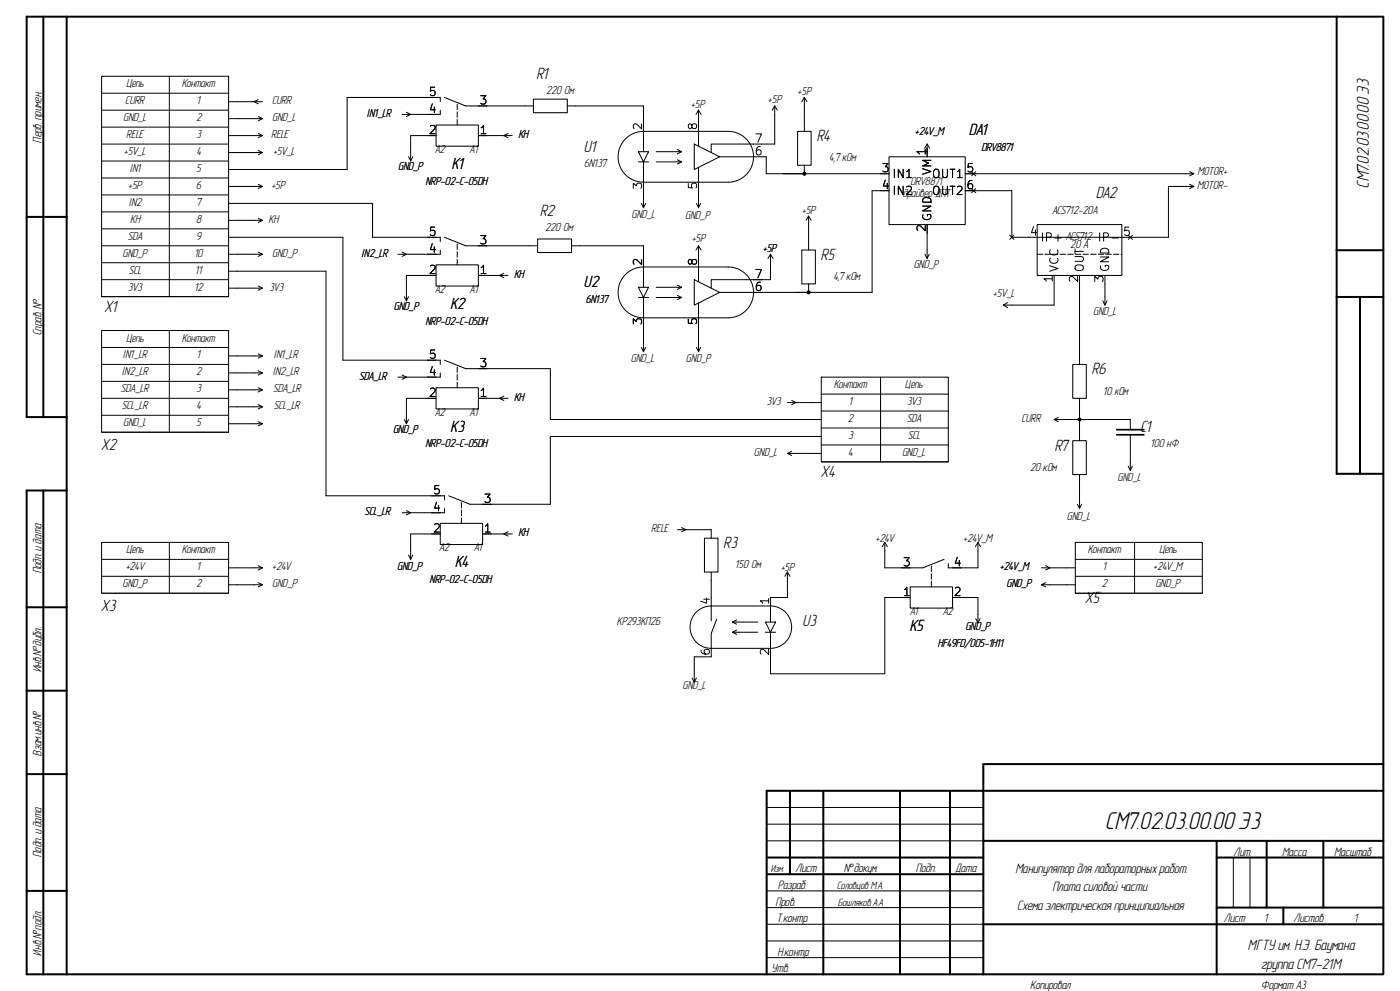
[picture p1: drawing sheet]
<svg xmlns="http://www.w3.org/2000/svg" width="420mm" height="297mm" viewBox="0 0 420 297" stroke-linecap="round" stroke-linejoin="round" font-family="sans-serif">
<g fill="none" stroke="#000" stroke-width=".6">
<path d="M13 5v120M20 5h395v287h-395zM20 5h-12v120h12M401 5v137h14M8 65h12M401 75h14M401 89h14M408 89v53M13 147v145M20 147h-12v145h12M8 182h12M8 207h12"/>
<path d="M8 232h12M237 237v25M247 237v55M270 237v55M285 237v55M415 229h-120v63M415 237h-185v55M230 257h65M295 252h120M365 257h50M365 252v40M380 252v20"/>
<path d="M397 252v20M8 267h12M230 262h65M295 277h120M365 272h50M385 272v5"/>
</g>
<g fill="none" stroke="#000" stroke-width=".3">
<path d="M30.5 22.9h38.1v66h-38.1zM30.5 27.9h38.1M30.5 33h38.1M30.5 38.1h38.1M50.8 22.9v66M68.6 30.5h10.1M68.6 35.6h10.1M77.5 29.8l-1.3 .7 1.3 .6M77.5 34.9l1.2 .7-1.2 .6M121.9 33.7l1.3 .6-1.3 .6M130.8 37.5h12.7v6.3h-12.7zM132.1 33v1.3h-11.5"/>
<path d="M132.1 30.5v-1.3h-28v21.6h-35.5M133.3 29.2l6.4 2.6h20.3M160 29.7h10.2v4.1h-10.2zM170.2 31.8h22.8v13.7M209.5 33v10.8M209.5 33l-.7 1.3M209.5 33l.8 1.3M232.4 31.8v11.4h-19v2.5M232.4 31.8l-.8 1.2M232.4 31.8l.8 1.2M239.3 39.4h4v10.1h-4zM241.3 29.2l-.8 1.3"/>
<path d="M241.3 29.2l.8 1.3M241.3 29.2v10.2M30.5 43.2h38.1M30.5 48.3h38.1M30.5 53.3h38.1M30.5 58.4h38.1M68.6 40.6h10.1M68.6 45.7h10.1M68.6 55.9h10.1M77.5 55.2l1.2 .7-1.2 .6M77.5 40l1.2 .6-1.2 .7M77.5 45.1l1.2 .6-1.2 .7"/>
<path d="M122.6 47l.6 1.3 .6-1.3M130.8 40.6h-7.6v7.7M143.5 40.6h10.2M152.4 40l-1.3 .6 1.3 .7M187.7 41.6a7.6 7.6 0 0 1 5.3-2.2h25.4a7.6 7.6 0 0 1 7.7 7.6 7.6 7.6 0 0 1-7.7 7.6h-25.4a7.6 7.6 0 0 1-7-4.7 7.6 7.6 0 0 1 1.7-8.3zM191.5 45.5h3.1l-1.6 3zM191.5 48.5h3.1M193 48.5v13.7M196.8 48.5h7.7M196.8 45.5h7.7M203.2 44.8l1.3 .7-1.3 .6M203.2 47.9l1.3 .6-1.3 .6"/>
<path d="M208.3 43.2l7.6 3.8-7.6 3.8zM209.5 50.2v12M215.9 47h14v5.1h36.8M241.3 49.5v2.6M266.7 47h22.9v20.3h-22.9zM266.7 57.2h-5.1v30.4h-45.7M278.1 43.2l-.7 1.3M278.1 43.2l.8 1.3M278.1 43.2v3.8M289.6 52.1h68.5M291.5 56.5l1.2 1.3M291.5 51.5l1.2 1.2"/>
<path d="M292.7 56.5l-1.2 1.3M292.7 51.5l-1.2 1.2M356.9 51.4l1.2 .7-1.2 .6M356.9 55.2l1.2 .7-1.2 .6M358.1 55.9h-7.6v15.2h-47v-13.9h-13.9M30.5 63.5h38.1M30.5 68.6h38.1M30.5 73.7h38.1M30.5 78.7h38.1M68.6 76.2h10.1M68.6 61h43.2v10.1h20.3v1.3M68.6 66h10.1"/>
<path d="M68.6 71.1h34.3v36.9h29.2v1.2M77.5 65.4l1.2 .6-1.2 .7M77.5 75.6l1.2 .6-1.2 .6M120.6 75.6l1.3 .6-1.3 .6M130.8 79.4h12.7v6.3h-12.7zM132.1 74.9v1.3h-12.7M133.3 71.1l6.4 2.6h21.6M161.3 71.6h10.1v4.1h-10.1zM171.4 73.7h21.6v12.4M192.4 61l.6 1.2 .7-1.2M208.9 61l.6 1.2 .7-1.2M209.5 73.7v10.8"/>
<path d="M209.5 73.7l-.7 1.2M209.5 73.7l.8 1.2M231.1 76.2v7.6h-17.7v2.6M231.1 76.2l-.7 1.3M231.1 76.2l.8 1.3M240.5 74.9h4.1v10.2h-4.1zM242.6 64.8v10.1M242.6 64.8l-.8 1.2M242.6 64.8l.7 1.2M277.5 76.2l.6 1.3 .7-1.3M278.1 67.3v10.2M302.9 70.5l1.2 1.2"/>
<path d="M304.1 70.5l-1.2 1.2M311.1 67.3h25.4v15.3h-25.4zM338.5 70.5l1.2 1.2M339.7 70.5l-1.2 1.2M30.5 99.1h38.1v30.4h-38.1zM30.5 83.8h38.1M30.5 88.9h38.1M50.8 99.1v30.4M68.6 86.4h10.1M68.6 81.3h29.2v67.3h35.5v1.3M77.5 85.7l1.2 .7-1.2 .6M121.3 88.9l.6 1.3 .7-1.3"/>
<path d="M130.8 82.6h-8.9v7.6M143.5 82.6h8.9M151.1 81.9l-1.2 .7 1.2 .6M187.7 82.2a7.6 7.6 0 0 1 5.3-2.2h25.4a7.6 7.6 0 0 1 7.7 7.6 7.6 7.6 0 0 1-7.7 7.7h-25.4a7.6 7.6 0 0 1-7-4.8 7.6 7.6 0 0 1 1.7-8.3zM191.5 86.1h3.1l-1.6 3.1zM191.5 89.2h3.1M193 89.2v16.2M196.8 89.2h7.7M196.8 86.1h7.7M203.2 85.5l1.3 .6-1.3 .6M203.2 88.5l1.3 .7-1.3 .6M208.3 83.8l7.6 3.8-7.6 3.8z"/>
<path d="M209.5 90.8v14.6M242.6 85.1v2.5M301 91.4l1.3 .8M302.3 90.7l-1.3 .7M316.2 82.6v8.8h-15.2M323.8 82.6v26.6M330.8 90.2l.7 1.2 .6-1.2M331.5 82.6v8.8M30.5 104.1h38.1M30.5 109.2h38.1M30.5 114.3h38.1M30.5 119.4h38.1"/>
<path d="M68.6 106.7h10.1M68.6 111.8h10.1M68.6 116.8h10.1M77.5 106l1.2 .7-1.2 .6M77.5 116.2l1.2 .6-1.2 .7M77.5 111.1l1.2 .7-1.2 .6M120.6 112.4l1.3 .6-1.3 .7M130.8 116.2h12.7v6.4h-12.7zM130.8 119.4h-8.9v7.6M132.1 111.8v1.2h-12.7M133.3 108l6.4 2.5h25.4v15.2h81.3M143.5 119.4h8.9"/>
<path d="M151.1 118.7l-1.2 .7 1.2 .6M192.4 104.1l.6 1.3 .7-1.3M208.9 104.1l.6 1.3 .7-1.3M246.4 113h38.1v25.4h-38.1zM246.4 118.1h38.1M264.2 113v25.4M321.8 109.2h4.1v10.2h-4.1zM323.8 119.4v12.7M30.5 124.5h38.1M30.5 129.5h38.1M68.6 127h10.1M68.6 121.9h10.1"/>
<path d="M77.5 126.4l1.2 .6-1.2 .6M77.5 121.3l1.2 .6-1.2 .7M121.3 125.7l.6 1.3 .7-1.3M236.2 120.7h10.2M236.2 135.9h10.2M237.5 135.3l-1.3 .6 1.3 .6M237.5 120l1.3 .7-1.3 .6M246.4 123.2h38.1M246.4 128.3h38.1M246.4 133.4h38.1M246.4 138.4h38.1M246.4 130.8h-81.3v20.3h-24.1l-6.4-2.5"/>
<path d="M316.2 125.7h22.9v3.1M317.5 125.1l-1.3 .6 1.3 .7M321.8 132.1h4.1v10.1h-4.1zM338.5 139.7l.6 1.3 .6-1.3M339.1 130.3v10.7M121.9 153l1.3 .7-1.3 .6M132.1 156.8h12.7v6.4h-12.7zM133.3 152.4v1.3h-12.7M152.4 159.4l-1.3 .6 1.3 .7M203.2 158.8h10.2v2.5M204.5 158.1l1.2 .7-1.2 .6M323.2 151.1l.6 1.3 .7-1.3"/>
<path d="M323.8 142.2v10.2M30.5 162.6h38.1v15.2h-38.1zM30.5 167.6h38.1M30.5 172.7h38.1M30.5 177.8h38.1M50.8 162.6v15.2M68.6 170.2h10.1M68.6 175.3h10.1M77.5 174.6l1.2 .7-1.2 .6M77.5 169.5l1.2 .7-1.2 .6M122.6 166.4l.6 1.2 .6-1.2M132.1 160h-8.9v7.6"/>
<path d="M144.8 160h8.9M211.3 161.3h4.1v10.2h-4.1zM213.4 171.5v14.6M236.2 171.5v7.6h-5.1v7.3M236.2 171.5l-.7 1.2M236.2 171.5l.8 1.2M265.4 162.6v7.6h11.5l6.3-2.6M265.4 162.6l-.7 1.2M265.4 162.6l.8 1.2M273 175.9h12.7v6.3h-12.7zM273 179.1h-7.6v22.8h-34.3v-12.4M285.7 179.1h7.7v7.6"/>
<path d="M293.4 162.6v7.6h-8.9v-1.3M293.4 162.6l-.8 1.2M293.4 162.6l.7 1.2M312.4 170.2h10.2M312.4 175.3h10.2M313.7 169.5l1.3 .7-1.3 .6M313.7 174.6l-1.3 .7 1.3 .6M322.6 162.6h38.1v15.2h-38.1zM322.6 167.6h38.1M322.6 172.7h38.1M322.6 177.8h38.1M340.4 162.6v15.2"/>
<path d="M208.9 183.5a6.4 6.4 0 0 1 4.5-1.9h17.7a6.3 6.3 0 0 1 6.4 6.4 6.3 6.3 0 0 1-6.4 6.3h-17.7a6.4 6.4 0 0 1-5.9-3.9 6.4 6.4 0 0 1 1.4-6.9zM213.4 194.3v2.6h-5.1v7.6M215 185.5l-1.6 4.4v4.4M219.7 189.5h7.6M219.7 186.4h7.6M221 185.8l-1.3 .6 1.3 .7M221 188.8l-1.3 .7 1.3 .6M229.6 186.4h3.1l-1.6 3.1zM229.6 189.5h3.1M292.7 185.4l.7 1.3 .6-1.3M207.6 203.2l.7 1.3 .6-1.3M230 252h65"/>
<path d="M230 247h65M230 242h65M370 257v15M375 257v15M230 277h65M230 272h65M230 267h65M230 287h65M230 282h65"/>
</g>
<path d="M137.2 37.5v-6.4M137.2 79.4v-6.4M311.1 76.2h25.4M137.2 116.2v-6.3M138.4 156.8v-6.3M279.4 175.9v-6.4" fill="none" stroke="#000" stroke-width=".3" stroke-dasharray="1.7 .6"/>
<path d="M335 128.8h8.2M335 130.3h8.2" fill="none" stroke="#000" stroke-width=".51"/>
<g fill="#000" stroke="#000" stroke-width=".3">
<circle cx="241.3" cy="52.1" r=".46"/>
<circle cx="242.6" cy="87.6" r=".46"/>
<circle cx="323.8" cy="125.7" r=".46"/>
</g>
<text font-size="7.3" x="331.7" y="248.3">СМ7.02.03.00.00 Э3</text>
<text font-size="5.1" x="410.7" y="56.3" transform="rotate(-90 410.7 56.3)">СМ7.02.03.00.00 Э3</text>
<g font-size="4.9">
<text x="161" y="23.7">R1</text>
<text x="290.8" y="40.4">DA1</text>
<text x="175.3" y="45.5">U1</text>
<text x="245.1" y="42.3">R4</text>
<text x="135.6" y="50.6">K1</text>
<text x="328.9" y="59.2">DA2</text>
<text x="162.1" y="64.8">R2</text>
<text x="246.4" y="77.9">R5</text>
<text x="175.3" y="86.1">U2</text>
<text x="31.5" y="93.5">X1</text>
<text x="135.2" y="92.5">K2</text>
<text x="327.7" y="112.2">R6</text>
<text x="135.3" y="129.3">K3</text>
<text x="342.3" y="129.3">C1</text>
<text x="30.5" y="134.9">X2</text>
<text x="316.5" y="135">R7</text>
<text x="246.4" y="143">X4</text>
<text x="217.2" y="164.3">R3</text>
<text x="136.6" y="170">K4</text>
<text x="30.5" y="183.2">X3</text>
<text x="325.6" y="180.8">X5</text>
<text x="240.8" y="187.7">U3</text>
<text x="273" y="189">K5</text>
</g>
<g font-size="4.5">
<text x="374.5" y="284.9">МГТУ им. Н.Э. Баумана</text>
<text x="378.5" y="290.5">группа СМ7-21М</text>
</g>
<g font-size="4.1">
<text x="304.7" y="261.5">Манипулятор для лабораторных работ.</text>
<text x="315.8" y="267.2">Плата силовой части.</text>
<text x="305.3" y="272.8">Схема электрическая принципиальная</text>
</g>
<g font-size="3.7">
<text x="12.4" y="42.7" transform="rotate(-90 12.4 42.7)">Перв. примен.</text>
<text x="12.4" y="100.5" transform="rotate(-90 12.4 100.5)">Справ. N°</text>
<text x="12.4" y="171.9" transform="rotate(-90 12.4 171.9)">Подп. и дата</text>
<text x="12.4" y="201.5" transform="rotate(-90 12.4 201.5)">Инв.N°дубл.</text>
<text x="12.4" y="226.4" transform="rotate(-90 12.4 226.4)">Взам.инв.N°</text>
<text x="12.4" y="256.9" transform="rotate(-90 12.4 256.9)">Подп. и дата</text>
<text x="370.1" y="256.4">Лит.</text>
<text x="384.7" y="256.4">Масса</text>
<text x="400.3" y="256.4">Масштаб</text>
<text x="238.7" y="261.4">Лист</text>
<text x="253.3" y="261.4">N°докум.</text>
<text x="274.8" y="261.4">Подп.</text>
<text x="286.7" y="261.4">Дата</text>
<text x="233.5" y="266.4">Разраб.</text>
<text x="232.7" y="271.4">Пров.</text>
<text x="233" y="276.4">Т.контр.</text>
<text x="367.3" y="276.4">Лист</text>
<text x="379.3" y="276.4">1</text>
<text x="388.1" y="276.4">Листов</text>
<text x="406.3" y="276.4">1</text>
<text x="12.4" y="286.5" transform="rotate(-90 12.4 286.5)">Инв.N°подл.</text>
<text x="233.4" y="286.4">Н.контр.</text>
<text x="231.5" y="291.4">Утв.</text>
<text x="309.2" y="296.4">Копировал</text>
<text x="378.4" y="296.4">Формат A3</text>
</g>
<g font-size="3.5">
<text x="37.9" y="26.2">Цепь</text>
<text x="54.6" y="26.2">Контакт</text>
<text x="164" y="28.2">220 Ом</text>
<text x="239.4" y="28.4">+5P</text>
<text x="37.7" y="31.2">CURR</text>
<text x="59.2" y="31.2">1</text>
<text x="81.7" y="31.2">CURR</text>
<text x="110" y="35">IN1_LR</text>
<text x="207.4" y="32.3">+5P</text>
<text x="230.5" y="31">+5P</text>
<text x="37" y="36.3">GND_L</text>
<text x="38" y="41.4">RELE</text>
<text x="58.9" y="36.3">2</text>
<text x="59" y="41.4">3</text>
<text x="81.5" y="41.4">RELE</text>
<text x="81.8" y="36.3">GND_L</text>
<text x="155.6" y="41.4">KH</text>
<text x="274.6" y="40.4">+24V_M</text>
<text x="37.3" y="46.5">+5V_L</text>
<text x="59" y="46.5">4</text>
<text x="82" y="46.5">+5V_L</text>
<text x="130.6" y="45.8">A2</text>
<text x="141" y="45.8">A1</text>
<text x="294.5" y="45.2">DRV8871</text>
<text x="38.9" y="51.6">IN1</text>
<text x="59" y="51.6">5</text>
<text x="119.5" y="51">GND_P</text>
<text x="175.4" y="50">6N137</text>
<text x="248.9" y="48.4">4,7кОм</text>
<text x="359.4" y="52.6">MOTOR+</text>
<text x="38.6" y="56.6">+5P</text>
<text x="59" y="56.6">6</text>
<text x="81.5" y="56.6">+5P</text>
<text x="127.7" y="55.4">NRP-02-C-05DH</text>
<text x="271" y="59.2">драйвер ДПТ</text>
<text x="273.3" y="55.4">DRV8871</text>
<text x="359.3" y="56.6">MOTOR-</text>
<text x="38.6" y="61.7">IN2</text>
<text x="59" y="61.7">7</text>
<text x="189.6" y="65.3">GND_L</text>
<text x="205.6" y="65.5">GND_P</text>
<text x="240.6" y="64.3">+5P</text>
<text x="315.7" y="64">ACS712-20A</text>
<text x="38.4" y="71.9">SDA</text>
<text x="39.2" y="66.8">KH</text>
<text x="58.9" y="66.8">8</text>
<text x="59" y="71.9">9</text>
<text x="80.7" y="66.8">KH</text>
<text x="163.6" y="69.3">220 Ом</text>
<text x="319.8" y="71.9">ACS712</text>
<text x="36.8" y="77">GND_P</text>
<text x="58.4" y="77">10</text>
<text x="81.8" y="77">GND_P</text>
<text x="108.5" y="77">IN2_LR</text>
<text x="207.6" y="72.6">+5P</text>
<text x="229" y="75.4">+5P</text>
<text x="321.2" y="74.4">20 А</text>
<text x="38.7" y="82">SCL</text>
<text x="58.7" y="82">11</text>
<text x="154.3" y="83.3">KH</text>
<text x="250.1" y="83.9">4,7кОм</text>
<text x="274.2" y="80.3">GND_P</text>
<text x="38.4" y="87.1">3V3</text>
<text x="58.4" y="87.1">12</text>
<text x="80.8" y="87.1">3V3</text>
<text x="130.6" y="87.8">A2</text>
<text x="141" y="87.8">A1</text>
<text x="298" y="88.9">+5V_L</text>
<text x="118.3" y="93">GND_P</text>
<text x="175.9" y="90.7">6N137</text>
<text x="328" y="94.5">GND_L</text>
<text x="127.7" y="97.3">NRP-02-C-05DH</text>
<text x="36.8" y="107.4">IN1_LR</text>
<text x="37.9" y="102.4">Цепь</text>
<text x="54.6" y="102.4">Контакт</text>
<text x="59.2" y="107.4">1</text>
<text x="82.1" y="107.4">IN1_LR</text>
<text x="36.6" y="112.5">IN2_LR</text>
<text x="58.9" y="112.5">2</text>
<text x="81.8" y="112.5">IN2_LR</text>
<text x="107.8" y="113.8">SDA_LR</text>
<text x="189.3" y="108.5">GND_L</text>
<text x="205.9" y="108.5">GND_P</text>
<text x="36.4" y="117.6">SDA_LR</text>
<text x="59" y="117.6">3</text>
<text x="82" y="117.6">SDA_LR</text>
<text x="250.2" y="116.3">Контакт</text>
<text x="271.6" y="116.3">Цепь</text>
<text x="331.1" y="118.2">10 кОм</text>
<text x="36.6" y="122.7">SCL_LR</text>
<text x="59" y="122.7">4</text>
<text x="82.3" y="122.7">SCL_LR</text>
<text x="130.6" y="124.6">A2</text>
<text x="141" y="124.6">A1</text>
<text x="154.3" y="120.1">KH</text>
<text x="230" y="121.4">3V3</text>
<text x="254.8" y="121.4">1</text>
<text x="272.1" y="121.4">3V3</text>
<text x="37" y="127.8">GND_L</text>
<text x="59" y="127.8">5</text>
<text x="118" y="129.8">GND_P</text>
<text x="254.5" y="126.5">2</text>
<text x="254.5" y="131.6">3</text>
<text x="272.1" y="126.5">SDA</text>
<text x="272.4" y="131.6">SCL</text>
<text x="306.5" y="126.5">CURR</text>
<text x="127.7" y="134.1">NRP-02-C-05DH</text>
<text x="226.3" y="136.6">GND_L</text>
<text x="254.6" y="136.6">4</text>
<text x="270.7" y="136.6">GND_L</text>
<text x="345.3" y="134.1">100 нФ</text>
<text x="309.1" y="141.1">20 кОм</text>
<text x="335.4" y="144">GND_L</text>
<text x="109.4" y="154.4">SCL_LR</text>
<text x="320.1" y="155.7">GND_L</text>
<text x="155.6" y="160.8">KH</text>
<text x="195.5" y="159.5">RELE</text>
<text x="37.9" y="165.9">Цепь</text>
<text x="54.6" y="165.9">Контакт</text>
<text x="131.8" y="165.2">A2</text>
<text x="142.3" y="165.2">A1</text>
<text x="262.8" y="162.3">+24V</text>
<text x="289" y="162.3">+24V_M</text>
<text x="326.4" y="165.9">Контакт</text>
<text x="347.8" y="165.9">Цепь</text>
<text x="37.8" y="170.9">+24V</text>
<text x="59.2" y="170.9">1</text>
<text x="81.8" y="170.9">+24V</text>
<text x="119.3" y="170.7">GND_P</text>
<text x="220.7" y="170.3">150 Ом</text>
<text x="234.3" y="171.2">+5P</text>
<text x="300" y="170.9">+24V_M</text>
<text x="331" y="170.9">1</text>
<text x="346" y="170.9">+24V_M</text>
<text x="36.8" y="176">GND_P</text>
<text x="58.9" y="176">2</text>
<text x="81.8" y="176">GND_P</text>
<text x="129" y="174.7">NRP-02-C-05DH</text>
<text x="302" y="176">GND_P</text>
<text x="330.7" y="176">2</text>
<text x="346.7" y="176">GND_P</text>
<text x="273.1" y="184.3">A1</text>
<text x="283" y="184.3">A2</text>
<text x="185.2" y="187.4">КР293КП2Б</text>
<text x="289.7" y="188.7">GND_P</text>
<text x="281.5" y="193.8">HF49FD/005-1H11</text>
<text x="204.8" y="206.5">GND_L</text>
</g>
<text font-size="3.2" x="251.1" y="266.4">Соловцов М.А.</text>
<g font-size="3.1">
<text x="231.3" y="261.4">Изм.</text>
<text x="251.5" y="271.4">Бошляков А.А.</text>
</g>
<g font-size="2.5">
<text x="128.4" y="29.4">5</text>
<text x="128.4" y="34.5">4</text>
<text x="143.6" y="31.9">3</text>
<text x="128.4" y="40.8">2</text>
<text x="143.6" y="40.8">1</text>
<text x="193.2" y="39.3" transform="rotate(-90 193.2 39.3)">2</text>
<text x="209.7" y="39.3" transform="rotate(-90 209.7 39.3)">8</text>
<text x="226.2" y="47.2">6</text>
<text x="226.2" y="43.4">7</text>
<text x="278.3" y="46.9" transform="rotate(-90 278.3 46.9)">1</text>
<text x="264.3" y="52.3">3</text>
<text x="267.5" y="54">IN1</text>
<text x="279.3" y="54">OUT1</text>
<text x="280" y="52.7" transform="rotate(-90 280 52.7)">VM</text>
<text x="289.7" y="52.3">5</text>
<text x="193.2" y="57" transform="rotate(-90 193.2 57)">3</text>
<text x="209.7" y="57" transform="rotate(-90 209.7 57)">5</text>
<text x="264.3" y="57.3">4</text>
<text x="267.5" y="59.1">IN2</text>
<text x="279.3" y="59.1">OUT2</text>
<text x="289.7" y="57.3">6</text>
<text x="128.4" y="71.3">5</text>
<text x="278.3" y="69.7" transform="rotate(-90 278.3 69.7)">2</text>
<text x="280" y="66.5" transform="rotate(-90 280 66.5)">GND</text>
<text x="308.7" y="71.3">4</text>
<text x="336.7" y="71.3">5</text>
<text x="128.4" y="76.4">4</text>
<text x="143.6" y="73.9">3</text>
<text x="311.9" y="73">IP+</text>
<text x="329" y="73">IP-</text>
<text x="128.4" y="82.7">2</text>
<text x="143.6" y="82.7">1</text>
<text x="193.2" y="79.9" transform="rotate(-90 193.2 79.9)">2</text>
<text x="209.7" y="79.9" transform="rotate(-90 209.7 79.9)">8</text>
<text x="318.1" y="81.8" transform="rotate(-90 318.1 81.8)">VCC</text>
<text x="325.8" y="81.8" transform="rotate(-90 325.8 81.8)">OUT</text>
<text x="333.4" y="81.8" transform="rotate(-90 333.4 81.8)">GND</text>
<text x="226.2" y="87.8">6</text>
<text x="226.2" y="84">7</text>
<text x="316.4" y="85" transform="rotate(-90 316.4 85)">1</text>
<text x="324" y="85" transform="rotate(-90 324 85)">2</text>
<text x="331.7" y="85" transform="rotate(-90 331.7 85)">3</text>
<text x="193.2" y="97.7" transform="rotate(-90 193.2 97.7)">3</text>
<text x="209.7" y="97.7" transform="rotate(-90 209.7 97.7)">5</text>
<text x="128.4" y="113.2">4</text>
<text x="128.4" y="108.1">5</text>
<text x="143.6" y="110.7">3</text>
<text x="128.4" y="119.6">2</text>
<text x="143.6" y="119.6">1</text>
<text x="129.6" y="148.8">5</text>
<text x="129.6" y="153.9">4</text>
<text x="144.9" y="151.3">3</text>
<text x="129.6" y="160.2">2</text>
<text x="144.9" y="160.2">1</text>
<text x="270.6" y="170.4">3</text>
<text x="285.9" y="170.4">4</text>
<text x="270.6" y="179.3">1</text>
<text x="285.9" y="179.3">2</text>
<text x="213.6" y="181.5" transform="rotate(-90 213.6 181.5)">4</text>
<text x="231.3" y="181.5" transform="rotate(-90 231.3 181.5)">1</text>
<text x="213.6" y="196.7" transform="rotate(-90 213.6 196.7)">6</text>
<text x="231.3" y="196.7" transform="rotate(-90 231.3 196.7)">2</text>
</g>
</svg>
